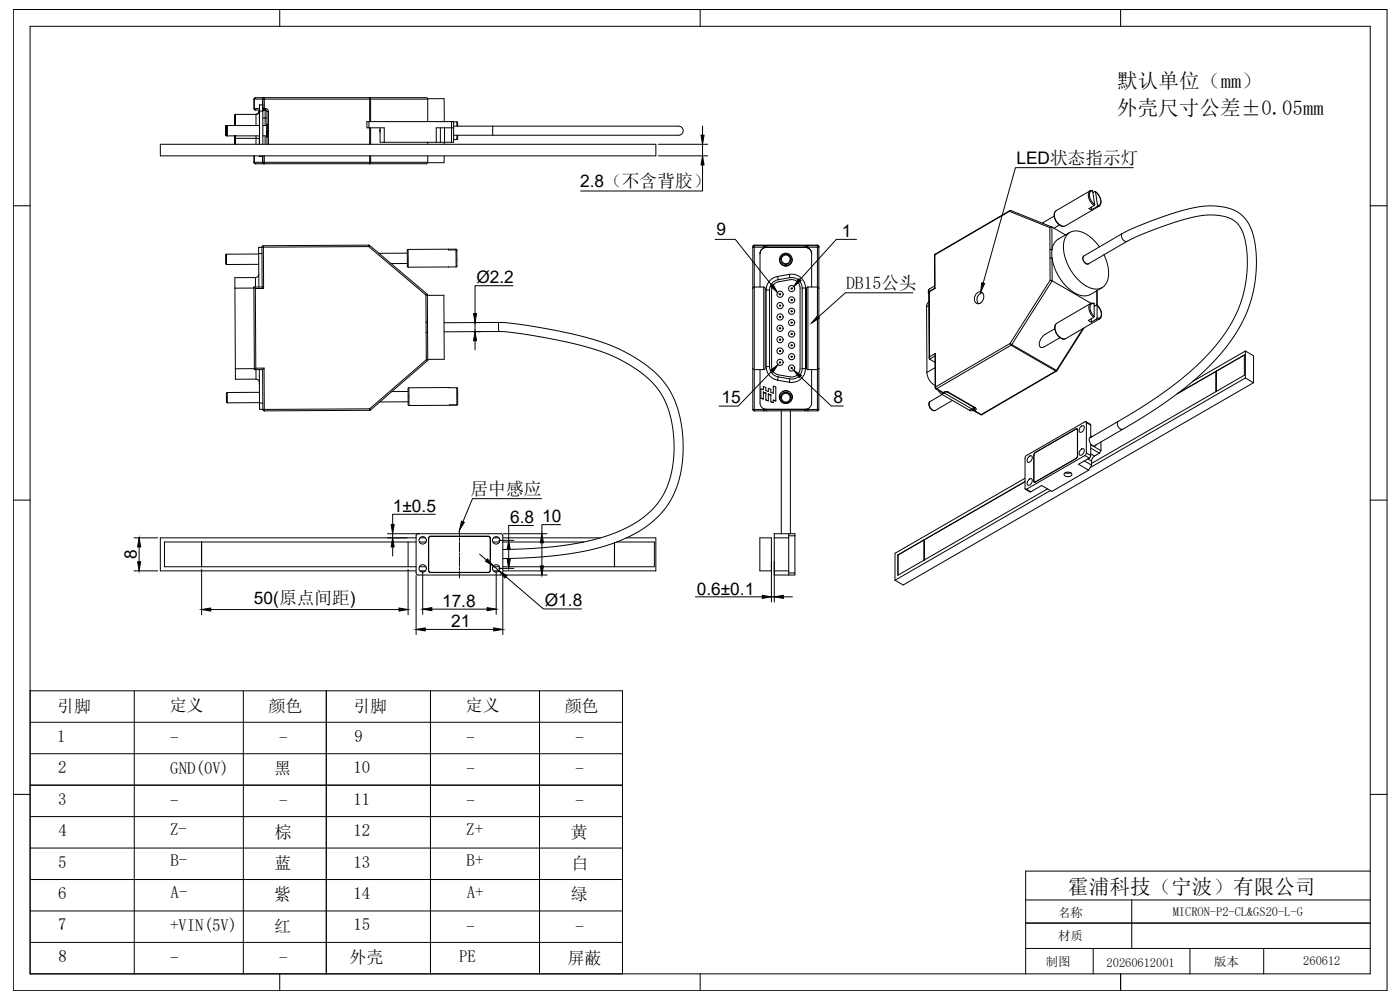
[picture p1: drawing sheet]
<svg xmlns="http://www.w3.org/2000/svg" width="1067mm" height="762mm" viewBox="0 0 1067 762" stroke-linecap="round" stroke-linejoin="round" font-family="sans-serif">
<!-- layer: 0 -->
<g fill="none" stroke="#000" stroke-width=".76">
<path d="M10 7h1047v748h-1047zM213 7v13M534 7v13M854 7v13M23 20h1021v722h-1021zM193 76l2-2h130l1 2M193 76h133M193 76v7M195 74l-1 2v7l1 1M198 80h2v5M198 80v30M200 76v7"/>
<path d="M200 76l1-2v10l-1-1M201 74l-1 2M326 75h12l1 18M326 76v17M172 97l1-1h25v-1v9h-25l-1-1M172 97v3M172 97h.1M172 96v7v-6M172 96h.1M173 96v7M173 96v8M179 91h.1"/>
<path d="M179 90h.1M179 92h.1M179 89h.1M179 89v3M179 89v1M179 92v4zM179 95v-3v4M179 95v1M179 87v9M193 83l1 1h4M193 83h5M195 87h2l1-2v11"/>
<path d="M195 87h-16v9M195 87v9M200 83l1 1M200 85h-3v1l-2 1M200 83h.1M200 96h3v-1v5M200 85v25M200 83h2M200 84h2M202 84v6M202 90h-2M202 90h1"/>
<path d="M202 90v6M202 84l1 1M202 83v1M202 83h2l1 2M203 85h2M203 95v9M203 100v5zM203 85v25M205 85v25M281 93v4M282 93v-19v2v17M282 97v13"/>
<path d="M290 98v3M290 97v11h56v-15h-66v4h13v11M336 97v11M339 97v11M344 93v15M346 96h29M346 93h2M346 97h-14v11M348 93h1M348 93v3M349 93v3M375 96h142a4 4 0 0 1 3 5 4 4 0 0 1-5 2h-140"/>
<path d="M375 96v7M535 96v7M122 110h378v9h-378zM179 104v6M179 109h.1M179 107h.1M179 108h.1M179 107v2M179 104v3zM179 105h16M193 119v5M194 119v5l1 1"/>
<path d="M195 105l3 1M195 104v1M195 105v5M198 119h2v5M198 106v4M198 104v2M198 107v2M198 119h.1M200 104h3M201 119v6l-1-1M202 104v6M203 104h.1"/>
<path d="M282 119v6v-1v-5M326 108v2M326 119v5M338 119v5h-12M339 108l-1 2M346 103h29M346 106h2M348 103v3M349 103v3h-1M502 119h37M502 110h37M535 110v9"/>
<path d="M193 124l2 1h130l1-1M193 124h133M200 124l1 1M535 126v20h-93M864 128h-90l-25 88M10 157h13M831 145l-26 16-1 1v3M831 145a6 6 0 0 0 0 9l3 3M831 145h2M832 158v2M833 145a2.8 2.8 0 0 0-3 4l2 4 2 3M833 145l1 11"/>
<path d="M834 157l-4 2 2 1M834 156v1M835 146a8 8 0 0 1 3 11h-1M835 146a7 7 0 0 1 2 10l-1 1M835 146h-1l-1 1M835 146l1 11M836 157l-4 3M836 157h.1M837 157l-26 16M837 157h-1M838 157h-1M1044 157h13"/>
<path d="M769 161l-57 33M769 161l31 12M769 161l-56 33M769 161h.1M770 160l-1 1M770 160l31 13M794 170l9-5a9 9 0 0 0 8 8M800 173v17M802 173h-2M802 173v17M802 173l10 6M804 161l-1 2v2l3 5a6 6 0 0 0 5 3"/>
<path d="M807 171l-4 3M815 177l-9 5a11 11 0 0 0-4 8M855 178a4 4 0 0 0 4 6M855 178l9-4 12-5a141 141 0 0 1 46-12h3a29 29 0 0 1 27 15 87 87 0 0 1 2 53 128 128 0 0 1-42 63 355 355 0 0 1-57 39M855 178l-29 17a4 4 0 0 0 3 6l30-17M173 194v8M173 194h-1v7l1 1M197 194h-24M197 193v26M200 189h-3v4M200 188v31M200 193h-3"/>
<path d="M201 187l-1 1M201 187v1M201 188h-1M201 188v32M281 187h1M281 187v1M281 187h-80M281 188h-80M281 188l44 37M282 187l-1 1M282 187l44 37M310 193h-21"/>
<path d="M311 190l-1 1v12M311 190h36l1 1M311 190v14M342 190h5M347 190l1 13M347 190l1 1v2v10M545 182h15l28 35M575 187l-1 1v124M575 187v126M575 187h48M582 187l1 1M582 187h-7l-1 1h9"/>
<path d="M582 187v2M583 188h32M583 188v1M584 189a5 5 0 0 0-5 4v26M584 189h30M584 189h.1M584 187h-2M584 187h29M584 187v2M594 198a5 5 0 0 0 5 5 5 5 0 0 0 5-5M595 197a4 4 0 0 1 4-3 4 4 0 0 1 4 3M595 197v1"/>
<path d="M603 198a4 4 0 0 1-4 4 4 4 0 0 1-4-4M603 198a4 4 0 0 0-4-4 4 4 0 0 0-4 4M603 197v1M613 187h3M613 187v2M614 189a5 5 0 0 1 4 4v26M614 189h.1M615 188v1M616 187l-1 1M616 187h7l1 1h-9M616 187v2M623 187l1 1v124"/>
<path d="M623 187v126M653 182h-16l-27 31M712 195v25M712 194v1M712 194l1 26M713 194h-1M713 194l-1 1M800 190v24M802 190h-2M802 190v7M802 197h-2M802 197a37 37 0 0 0 21 28 10 10 0 0 0 8-1l9-5"/>
<path d="M802 197v17M838 188a26 26 0 0 0-18-12 10 10 0 0 0-10 11 37 37 0 0 0 20 32 10 10 0 0 0 15-9 32 32 0 0 0-4-16M859 184l19-9a147 147 0 0 1 42-11h7a21 21 0 0 1 22 20l1 13-1 17a106 106 0 0 1-34 62 316 316 0 0 1-63 45M179 220v61M193 219l2 1M193 219l1 63M193 220h-14M195 220v61M195 212h-16v8M195 212v7M197 201l-24 1M197 209l-1 2-1 1"/>
<path d="M200 219l1 1M200 219h-7M201 220h-6M310 201h-12M310 203l1 1M342 203h.1M348 203l-37 1M391 218h-29v21M575 219l-1 1M575 219h7v63M582 219l1 1v61l-1 1M590 216l2-1 10-2a6 6 0 0 1 8 6v62a6 6 0 0 1-8 6l-9-1a6 6 0 0 1-5-7v-58l1-3z"/>
<path d="M593 211a11 11 0 0 0-9 10M593 211v2M593 213a8 8 0 0 0-7 8M601 209a11 11 0 0 1 13 10M601 209l1 3M601 209l-8 2M602 212a8 8 0 0 1 9 7M602 212l-9 1M603 201a5 5 0 0 1-8 0M611 219v62M611 219h3M614 219v62"/>
<path d="M616 219l-1 1v61l1 1M623 219l1 1M623 219h-7v63M712 220h1M712 218l-4 2v2M712 220l-4 2M713 220l-5 2M800 214h2M800 214l-30 48M802 214l-31 49M802 214l29 17M325 225v49"/>
<path d="M326 224l-1 1M326 225h12l1 49h-13M326 224v22M584 221v58M584 221h2M586 221v58M696 223h-52l-20 19M706 234v50M708 223h.1M708 222h.1M708 222v51M708 230l-1 1-1 3"/>
<path d="M708 233l-2 1M708 221l-1 1 1 2M708 222v50M744 223a3 3 0 0 1 5 0 3 3 0 0 1 0 5 4 4 0 0 1-2 3 4 4 0 0 1-4-2 6 6 0 0 1 1-6zM749 223a5 5 0 0 0-3 8M831 231l-26 15a8 8 0 0 0 3 11l2 1h2l26-15M831 231a7 7 0 0 0 2 11M831 231h.1M831 231h3M834 231a2.5 2.5 0 0 0-3 3v4l3 3M834 232l1 1M834 231v10"/>
<path d="M834 233h2a7 7 0 0 1 2 9h-2M836 222v10l3 5v3v2M836 221v21M325 246h1M325 253h1M326 246v7M326 253v22M361 246h5M361 253h5M362 246v7M362 260v7M380 246a339 339 0 0 1 88 18l10 5a73 73 0 0 1 37 38 96 96 0 0 1-3 73 80 80 0 0 1-48 35l-4 1a285 285 0 0 1-77 10"/>
<path d="M380 246v7M380 246h-42M380 253a332 332 0 0 1 86 18l11 5a64 64 0 0 1 32 34 89 89 0 0 1-4 67 75 75 0 0 1-45 32h-1a273 273 0 0 1-76 10M380 253h-42M804 250l-9 6a6 6 0 0 0-2 9h2l13-8M804 247v2v3l1 2 2 3a5 5 0 0 0 4 1M825 250l-20 32M826 250l-21 32M832 243v2M833 242l-4 2 3 1M834 241l-1 1M836 243l-4 2"/>
<path d="M836 242v1M838 243h-2M839 242l-1 1M325 274l1 1M325 274l-43 38M326 275l-44 37M584 279a11 11 0 0 0 9 11M584 279h2M586 279a8 8 0 0 0 7 8M708 272v2M708 274l4 2M712 271l-4 3"/>
<path d="M713 269v26M713 269l-5 3M770 262v1M770 262l1 1M770 262l-57 33M770 263l-56 33M770 263l34 20M771 263h-1M771 263l34 19M949 267l-40 24M949 267v21M949 267l6 4v21"/>
<path d="M173 299v1v5v2M173 299v8M179 281v8h16M194 281h-15M195 281l-1 1M195 282v7M195 289l2 1 1 1M198 282v25M198 299h-25M200 282v30M200 282h-6M201 281l-1 1"/>
<path d="M201 281v31M201 281h-6M311 298h-12M312 295l-1 1v12l1 1M312 295v14M348 295l1 1v11v1l-1 1M348 295v14M348 295h-36M574 281l1 1h7M579 282v25a5 5 0 0 0 5 5h30a5 5 0 0 0 4-5v-25M582 299h.1M582 299v5l-2-1v-7l2 1v-2h2v3h1v-2l2 1v2l2 1v-6l2 1v11l-2-1v2l-2-1v-5"/>
<path d="M582 299l2 1M584 300h.1M584 300v5h1v-5M588 283l-25 26h-15M593 290l8 1M593 287l9 2M593 287v3M595 299l-1 4M596 299l3-1 2 1M602 289l-1 2M603 300l1 3M610 287l23 22h10"/>
<path d="M611 281a8 8 0 0 1-9 8M611 281h3M614 281a11 11 0 0 1-11 10h-2M624 281l-1 1h-7M706 284a12 12 0 0 0 7 10M712 280l-6 4M713 295v1M713 295h.1M713 295l1 1M713 296l5 3M714 296l5 3M714 296h-1"/>
<path d="M715 297l3 3M718 299h1M719 299h-1M719 299h.1M719 299l21 13M719 299l-1 1M719 299h1M720 299h-1M722 299h-2M722 299l21 12M723 299h-1M723 299h-4"/>
<path d="M723 299l20 12M804 283h1M804 283l-56 33M805 282l-1 1M805 282h.1M805 283l-57 33M805 282v1M897 300l30-17v15l-95 55M927 283v15l21-12v-15l-51 29M927 283h.1M949 288l-118 68M949 288l6 4"/>
<path d="M955 292l-267 154-6-4M198 307v5h2M198 307h-25M200 307h-2M200 312l1 1M201 312v1M201 312h-1M282 312v1M282 312h.1M282 312h-81M282 313h-81M311 306h-22"/>
<path d="M348 309h-36M574 312l1 1M574 312h9M575 313h7M582 311v2M583 312l-1 1M583 312h32M583 312h.1M584 313h-1M584 313h29M584 312v1M585 300h.1"/>
<path d="M585 300l2 1M587 301h.1M594 303a5 5 0 0 0 5 4 5 5 0 0 0 5-4M595 303a4 4 0 0 1 4-4 4 4 0 0 1 4 4M595 302v1M595 303a4 4 0 0 0 4 4 4 4 0 0 0 4-4M595 313v94M602 313v94M603 302v1M613 313h2M613 312v1M615 312l1 1"/>
<path d="M615 312h9M615 312h.1M616 311v2M616 313h7M624 312l-1 1M709 306a4 4 0 0 0 1 5 2.6 2.6 0 0 0 3 2M709 306a4 4 0 0 0 0 5 4 4 0 0 0 4 2M718 300l21 13 1-1M718 301l-9 5M726 305l-13 8M740 312h1M741 310v2"/>
<path d="M741 312l1 1M742 313h-2h-1M742 310v2M742 312l1 1M742 312h-1M742 313l5 3M742 311l1 2M742 311v1M742 311h.1M743 313h-1M743 313l5 3M743 311h.1"/>
<path d="M743 311h-1M743 311l1 1-1 1M743 313h.1M747 316h1M748 316h-1M748 316h.1M820 327h1v20M820 327l-31 18M820 327h.1M821 327h.1M821 328v-1h-1l-31 18M821 328v19"/>
<path d="M821 328h.1M823 325l3-1a3 3 0 0 1-3 5 2.8 2.8 0 0 1 0-4zM827 321l4 3M828 322l-1-1-45 26M828 322v23M828 322l3 2M831 324v8l1 1M832 333h-1a4 4 0 0 0 0 5 4 4 0 0 0 4 2v-1M839 337v6M852 321l-21 13M852 321a4 4 0 0 0 3 6M855 327l-21 13"/>
<path d="M782 347l-1 2v23v1h1M784 348l2-1a3 3 0 0 1-3 5 2.8 2.8 0 0 1 1-4zM788 347v20M788 347h.1M789 345l-1 2M789 345h.1M812 360l2 1 2-1M820 349l-31 18M820 349h.1M820 349l-31 18h-1M821 347l-1 2M821 347h.1"/>
<path d="M823 343l3-1a3 3 0 0 1-3 5 2.8 2.8 0 0 1 0-4zM826 351l6 3M827 347l-45 26M827 347l3 2M828 345l-1 2M828 345l3 2M829 350l3 1M830 358l-28 16-8-4-8 5M830 349l-8 5 8 4M831 347l-1 2M831 341l7 4M831 346l3 1"/>
<path d="M832 354l-2 4M832 351v3M834 347l-1 2-1 2M838 345l-4 2M839 343l-8-4v8M839 343l-1 2M413 380h-53l-7 18M781 367l-77 44M781 364l-99 58v20M781 373l5 2M782 373l4 2M784 366l2-1a3 3 0 0 1-3 5 2.8 2.8 0 0 1 1-4z"/>
<path d="M788 367h.1M788 367h1M788 367l1 1M789 367h.1M798 373l-94 54M800 374l-118 68M811 361l3-1a2.2 2.2 0 0 1 3 2l-3 1a2.2 2.2 0 0 1-3-2zM10 381h13M332 392h-33v8M427 400h-14v7M1044 381h13M102 410h18"/>
<path d="M106 417v11M154 413v19M299 407v3M299 417v7M311 413v19M317 413h-192v19h192M317 410h-195v25h195M319 407h-2v1v29l1 1h64l1-1v-29l-1-1h-87M320 413h5M320 410h4M327 410v-1h1h44l2 1v25M374 418h.1"/>
<path d="M374 410l-1-1h-1h-45v1v25M374 410v25M376 413h5M376 410h4M380 412h12M383 413h62M383 410h75M384 407h33M388 419v7M406 400h-18v12M413 414v17M468 414v18"/>
<path d="M470 413h29v19h-116M477 410h23v25h-117M590 410h11M601 407v31M601 408h5M704 411l-20 12M704 411v16M704 411h.1M102 435h18M154 434v34M311 434v34M317 439v45"/>
<path d="M320 432h5M320 435h4M322 435v33M365 422l6 5M374 435h-1l-1 1M374 427h.1M374 435l-1 1h-1h-44h-1v-1l1 1M376 432h5M376 431l4 4h-4M378 435v33M380 433h12M383 439v45"/>
<path d="M384 438h33M386 439l28 25h29M588 435h-9v-25h9v49M590 435h11M590 438h16v-31h-16v52M601 437h5M684 423v15l20-11M684 423h.1M530 455h51M588 455h2M597 455h7M161 464h143"/>
<path d="M324 480h52M329 464h42M23 526h451v216M102 526v216M185 526v216M249 526v216M328 526v216M411 526v216M23 550h451M23 574h451M23 598h451M10 605h13"/>
<path d="M1044 605h13M23 622h451M23 646h451M23 670h451M1044 664h-262v78M23 694h451M782 686h262M862 686v37M23 718h451M782 703h262M782 723h262M833 723v19"/>
<path d="M907 723v19M963 723v19M213 742v13M534 742v13M854 742v13"/>
<circle cx="599" cy="198" r="5"/>
<circle cx="599" cy="198" r="3"/>
<circle cx="603" cy="220" r="2.4"/>
<circle cx="603" cy="220" r=".5"/>
<circle cx="594" cy="224" r="2.4"/>
<circle cx="594" cy="233" r="2.4"/>
<circle cx="594" cy="224" r=".5"/>
<circle cx="594" cy="233" r=".5"/>
<circle cx="603" cy="229" r="2.4"/>
<circle cx="603" cy="237" r="2.4"/>
<circle cx="603" cy="229" r=".5"/>
<circle cx="603" cy="237" r=".5"/>
<circle cx="594" cy="242" r="2.4"/>
<circle cx="594" cy="250" r="2.4"/>
<circle cx="594" cy="259" r="2.4"/>
<circle cx="594" cy="250" r=".5"/>
<circle cx="594" cy="259" r=".5"/>
<circle cx="594" cy="242" r=".5"/>
<circle cx="603" cy="254" r="2.4"/>
<circle cx="603" cy="246" r="2.4"/>
<circle cx="603" cy="246" r=".5"/>
<circle cx="603" cy="254" r=".5"/>
<circle cx="594" cy="276" r="2.4"/>
<circle cx="594" cy="267" r="2.4"/>
<circle cx="594" cy="267" r=".5"/>
<circle cx="594" cy="276" r=".5"/>
<circle cx="603" cy="263" r="2.4"/>
<circle cx="603" cy="272" r="2.4"/>
<circle cx="603" cy="272" r=".5"/>
<circle cx="603" cy="263" r=".5"/>
<circle cx="603" cy="280" r="2.4"/>
<circle cx="603" cy="280" r=".5"/>
<circle cx="599" cy="303" r="5"/>
<circle cx="599" cy="303" r="3"/>
<circle cx="322" cy="412" r="2.8"/>
<circle cx="378" cy="412" r="2.8"/>
<circle cx="322" cy="433" r="2.8"/>
<circle cx="378" cy="433" r="2.8"/>
</g>
<g fill="#000" stroke="#000" stroke-width=".76">
<path d="M534 103h2l-1 7zM535 119l1 7h-2zM587 218l2-1 3 6zM609 212l1 2-5 4zM748 215l2 1-3 6zM361 239h2l-1 7zM362 253l1 7h-2zM623 241l1 1-6 4zM587 282l6-4-4 6zM605 282l6 4-2 2zM298 400h2l-1 7zM352 397l2 1-4 6z"/>
<path d="M106 410l1 7h-2zM299 410l1 7h-2zM388 412l1 7h-3zM413 407l1 7h-2zM105 428h2l-1 7zM371 426l5 5-6-3zM380 435l6 4-1 1zM386 426h3l-1 7zM412 431h2l-1 7zM581 454l7 1-7 1zM590 455l7-1v2zM154 464l7-1v3z"/>
<path d="M304 463l7 1-7 2zM317 480l7-2v3zM322 464l7-1v2zM371 463l7 1-7 1zM376 478l7 2-7 1z"/>
</g>
<path d="M350 404v5M350 410v2M350 413v7M350 421v2M350 424v8M350 433v1M350 435v5" fill="none" stroke="#000" stroke-width=".76"/>
<g font-size="15.7">
<text x="851" y="67">默认单位（mm）</text>
<text x="851" y="87">外壳尺寸公差±0.05mm</text>
<text x="814" y="681">霍浦科技（宁波）有限公司</text>
</g>
<g font-size="13.5">
<text x="645" y="220">DB15公头</text>
<text x="359" y="377">居中感应</text>
</g>
<g font-size="13.2">
<text x="774" y="125">LED状态指示灯</text>
<text x="442" y="143">2.8（不含背胶）</text>
<text x="546" y="179">9</text>
<text x="641" y="180">1</text>
<text x="363" y="216">Ø2.2</text>
<text x="550" y="307">15</text>
<text x="635" y="307">8</text>
<text x="299" y="390">1±0.5</text>
<text x="389" y="399">6.8</text>
<text x="413" y="398">10</text>
<text x="104" y="426" transform="rotate(-90 104 426)">8</text>
<text x="531" y="453">0.6±0.1</text>
<text x="194" y="460">50(原点间距)</text>
<text x="337" y="462">17.8</text>
<text x="415" y="462">Ø1.8</text>
<text x="344" y="478">21</text>
</g>
<g font-size="12.9">
<text x="44" y="543">引脚</text>
<text x="129" y="542">定义</text>
<text x="205" y="542">颜色</text>
<text x="269" y="543">引脚</text>
<text x="355" y="542">定义</text>
<text x="430" y="542">颜色</text>
<text x="44" y="565">1</text>
<text x="130" y="567">-</text>
<text x="213" y="567">-</text>
<text x="270" y="565">9</text>
<text x="355" y="567">-</text>
<text x="438" y="567">-</text>
<text x="44" y="589">2</text>
<text x="130" y="589">GND(0V)</text>
<text x="209" y="590">黑</text>
<text x="269" y="589">10</text>
<text x="355" y="591">-</text>
<text x="438" y="591">-</text>
<text x="44" y="613">3</text>
<text x="130" y="615">-</text>
<text x="213" y="615">-</text>
<text x="269" y="613">11</text>
<text x="355" y="615">-</text>
<text x="438" y="615">-</text>
<text x="45" y="637">4</text>
<text x="130" y="636">Z-</text>
<text x="209" y="638">棕</text>
<text x="269" y="637">12</text>
<text x="355" y="636">Z+</text>
<text x="435" y="638">黄</text>
<text x="44" y="661">5</text>
<text x="130" y="660">B-</text>
<text x="209" y="662">蓝</text>
<text x="269" y="661">13</text>
<text x="356" y="660">B+</text>
<text x="435" y="662">白</text>
<text x="130" y="684">A-</text>
<text x="356" y="684">A+</text>
<text x="44" y="685">6</text>
<text x="209" y="686">紫</text>
<text x="269" y="685">14</text>
<text x="435" y="686">绿</text>
<text x="44" y="709">7</text>
<text x="130" y="709">+VIN(5V)</text>
<text x="209" y="710">红</text>
<text x="269" y="709">15</text>
<text x="355" y="711">-</text>
<text x="438" y="711">-</text>
<text x="44" y="733">8</text>
<text x="130" y="735">-</text>
<text x="213" y="735">-</text>
<text x="266" y="734">外壳</text>
<text x="350" y="733">PE</text>
<text x="433" y="735">屏蔽</text>
</g>
<g font-size="9.4">
<text x="806" y="699">名称</text>
<text x="894" y="698">MICRON-P2-CL&amp;GS20-L-G</text>
<text x="806" y="716">材质</text>
<text x="797" y="736">制图</text>
<text x="843" y="736">20260612001</text>
<text x="925" y="736">版本</text>
<text x="993" y="735">260612</text>
</g>
</svg>
